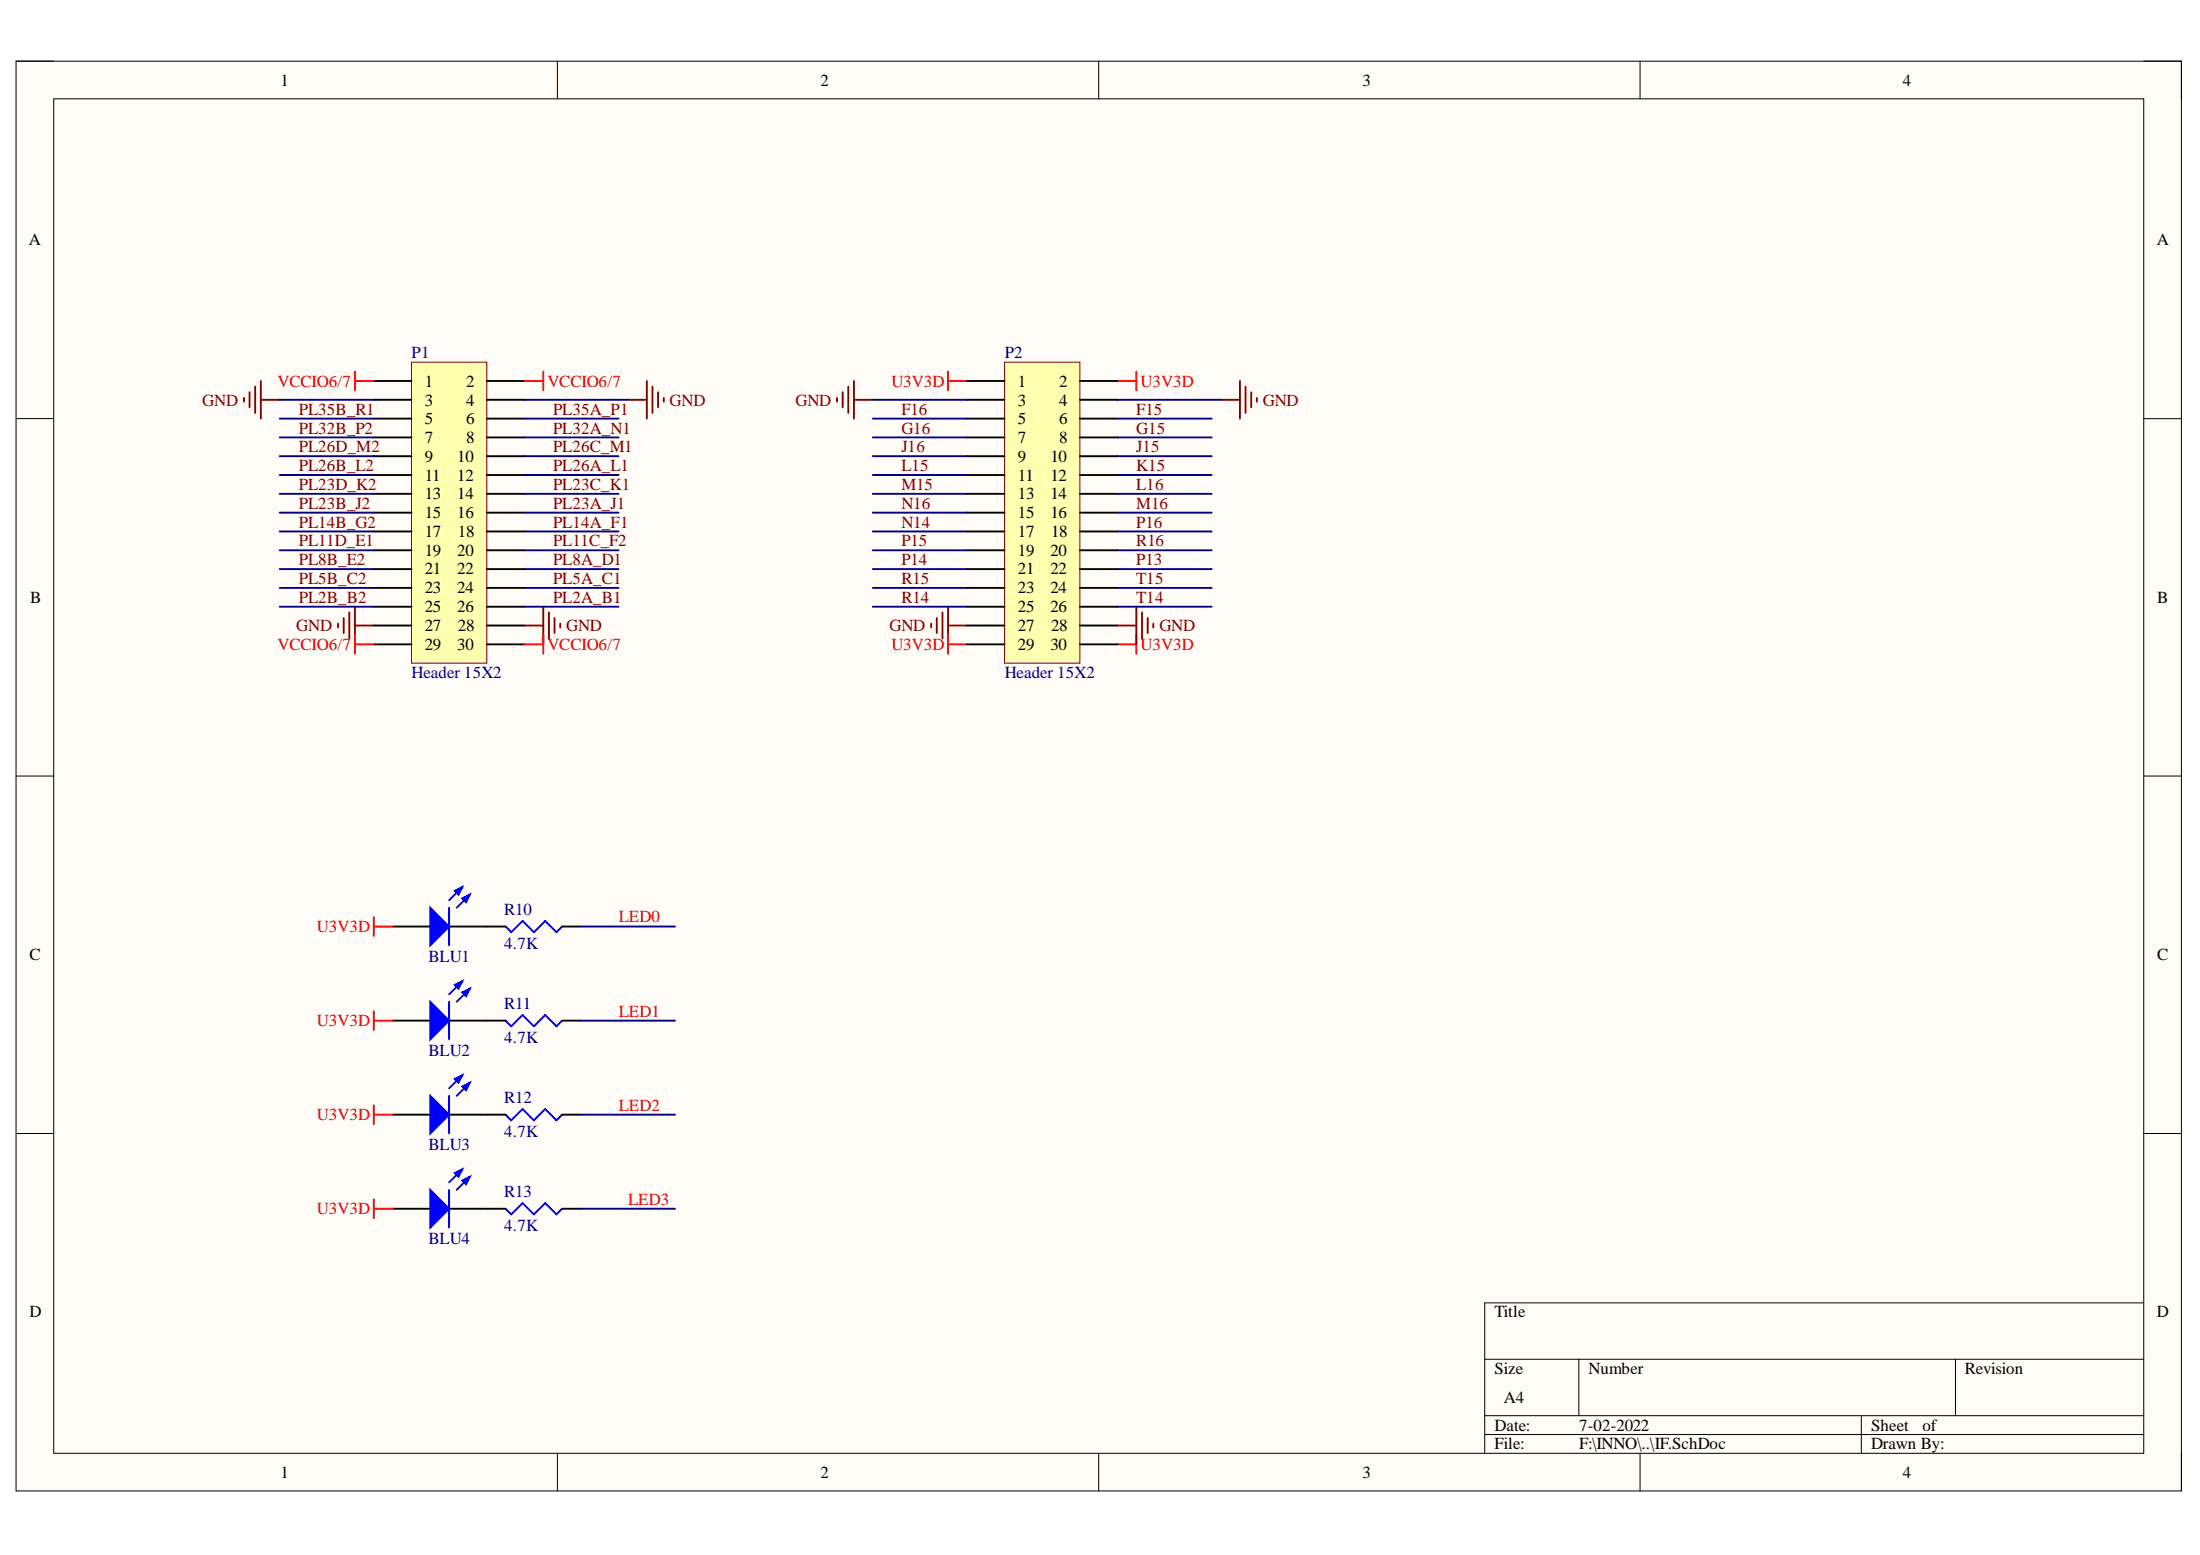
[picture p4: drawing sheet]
<svg xmlns="http://www.w3.org/2000/svg" width="297mm" height="210mm" viewBox="0 0 297 210" stroke-linecap="round" stroke-linejoin="round" font-family="sans-serif">
<path d="M2.2 8.3h292.3v193h-292.3z" fill-rule="evenodd" fill="#fffcf8"/>
<path d="M2.2 8.3h292.3v193h-292.3z" fill="none" stroke="#000" stroke-width=".14"/>
<path d="M7.3 13.3h282.1v182.9h-282.1z" fill-rule="evenodd" fill="#fffcf8"/>
<g fill="none" stroke="#000" stroke-width=".14">
<path d="M2.2 8.3h5.1M7.3 13.3h282.1v182.9h-282.1zM75.3 8.3v5M148.3 8.3v5M221.4 8.3v5M289.4 8.3h5.1v5M2.2 56.5h5.1M289.4 56.5h5.1M2.2 104.8h5.1M289.4 104.8h5.1M2.2 153h5.1M289.4 153h5.1"/>
<path d="M289.4 175.9h-88.9v20.3M75.3 196.2v5.1M148.3 196.2v5.1M200.5 183.5h88.9M200.5 191.1h88.9M200.5 193.6h88.9M213.2 183.5v7.6M221.4 196.2v5.1M251.3 191.1v5.1M264 183.5v7.6M294.5 196.2v5.1"/>
</g>
<g fill="none" stroke="#800000" stroke-width=".25">
<path d="M32.9 53.7v.5M33.7 52.9v2.1M34.5 52.2v3.5M35.2 51.4v5.1M35.2 54h2.6M84.8 54h2.5M87.3 51.4v5.1M88.1 52.2v3.5M88.9 52.9v2.1M89.6 53.7v.5M113 53.7v.5M113.8 52.9v2.1"/>
<path d="M114.5 52.2v3.5M115.3 54h2.5M115.3 51.4v5.1M164.9 54h2.5M167.4 51.4v5.1M168.2 52.2v3.5M168.9 52.9v2.1M169.7 53.7v.5M45.6 84.2v.5M46.4 83.4v2.1M47.2 82.7v3.5M47.9 84.4h2.6"/>
<path d="M47.9 81.9v5.1M70.8 84.4h2.6M73.4 81.9v5.1M74.1 82.7v3.5M74.9 83.4v2.1M75.6 84.2v.5M125.7 84.2v.5M126.5 83.4v2.1M127.2 82.7v3.5M128 81.9v5.1M128 84.4h2.6"/>
</g>
<path d="M128 50.2v2.5M128 51.4h2.6M150.9 51.4h2.5M153.4 50.2v2.5M128 85.7v2.5M128 87h2.6M150.9 87h2.5M153.4 85.7v2.5" fill="none" stroke="#f00" stroke-width=".25"/>
<path d="M53 125.1h5.1M60.6 125.1h5.1" fill="none" stroke="#000" stroke-width=".25"/>
<path d="M58.1 122.5l2.5 2.6-2.5 2.5z" fill="#00f"/>
<path d="M62.4 119.7l-1.8 1.8M58.1 122.5l2.5 2.6-2.5 2.5zM63.4 120.8l-1.7 1.7" fill="none" stroke="#00f" stroke-width=".25"/>
<path d="M62.4 121.3l1-.5-.5 1z" fill="#00f"/>
<path d="M62.4 121.3l1-.5-.5 1z" fill="none" stroke="#00f" stroke-width=".25"/>
<path d="M61.4 120.2l1-.5-.5 1.1z" fill="#00f"/>
<path d="M60.6 122.5v5.1M61.4 120.2l1-.5-.5 1.1zM68.3 125.1l.7 .7 1.6-1.5 1.5 1.5 1.5-1.5 1.5 1.5 .8-.7" fill="none" stroke="#00f" stroke-width=".25"/>
<path d="M53 137.8h5.1M60.6 137.8h5.1M65.7 125.1h2.6M75.9 125.1h2.5" fill="none" stroke="#000" stroke-width=".25"/>
<path d="M50.5 123.8v2.5M50.5 125.1h2.5" fill="none" stroke="#f00" stroke-width=".25"/>
<path d="M58.1 135.2l2.5 2.6-2.5 2.5z" fill="#00f"/>
<path d="M58.1 135.2l2.5 2.6-2.5 2.5zM62.4 132.4l-1.8 1.8M63.4 133.5l-1.7 1.7" fill="none" stroke="#00f" stroke-width=".25"/>
<path d="M62.4 134l1-.5-.5 1z" fill="#00f"/>
<path d="M62.4 134l1-.5-.5 1z" fill="none" stroke="#00f" stroke-width=".25"/>
<path d="M61.4 132.9l1-.5-.5 1.1z" fill="#00f"/>
<path d="M60.6 135.2v5.1M61.4 132.9l1-.5-.5 1.1zM68.3 137.8l.7 .7 1.6-1.5 1.5 1.5 1.5-1.5 1.5 1.5 .8-.7" fill="none" stroke="#00f" stroke-width=".25"/>
<path d="M65.7 137.8h2.6M75.9 137.8h2.5M53 150.5h5.1M60.6 150.5h5.1" fill="none" stroke="#000" stroke-width=".25"/>
<path d="M50.5 136.5v2.5M50.5 137.8h2.5" fill="none" stroke="#f00" stroke-width=".25"/>
<path d="M58.1 147.9l2.5 2.6-2.5 2.5z" fill="#00f"/>
<path d="M58.1 147.9l2.5 2.6-2.5 2.5zM62.4 145.1l-1.8 1.8M63.4 146.2l-1.7 1.7" fill="none" stroke="#00f" stroke-width=".25"/>
<path d="M62.4 146.7l1-.5-.5 1z" fill="#00f"/>
<path d="M62.4 146.7l1-.5-.5 1z" fill="none" stroke="#00f" stroke-width=".25"/>
<path d="M61.4 145.6l1-.5-.5 1.1z" fill="#00f"/>
<path d="M60.6 147.9v5.1M61.4 145.6l1-.5-.5 1.1zM68.3 150.5l.7 .7 1.6-1.5 1.5 1.5 1.5-1.5 1.5 1.5 .8-.7" fill="none" stroke="#00f" stroke-width=".25"/>
<path d="M65.7 150.5h2.6M75.9 150.5h2.5M53 163.2h5.1M60.6 163.2h5.1" fill="none" stroke="#000" stroke-width=".25"/>
<path d="M50.5 149.2v2.5M50.5 150.5h2.5" fill="none" stroke="#f00" stroke-width=".25"/>
<path d="M58.1 160.6l2.5 2.6-2.5 2.5z" fill="#00f"/>
<path d="M62.4 157.8l-1.8 1.8M63.4 158.9l-1.7 1.7M58.1 160.6l2.5 2.6-2.5 2.5z" fill="none" stroke="#00f" stroke-width=".25"/>
<path d="M62.4 159.4l1-.5-.5 1z" fill="#00f"/>
<path d="M62.4 159.4l1-.5-.5 1z" fill="none" stroke="#00f" stroke-width=".25"/>
<path d="M61.4 158.3l1-.5-.5 1.1z" fill="#00f"/>
<path d="M61.4 158.3l1-.5-.5 1.1zM60.6 160.6v5.1M68.3 163.2l.7 .7 1.6-1.5 1.5 1.5 1.5-1.5 1.5 1.5 .8-.7" fill="none" stroke="#00f" stroke-width=".25"/>
<path d="M65.7 163.2h2.6M75.9 163.2h2.5" fill="none" stroke="#000" stroke-width=".25"/>
<path d="M50.5 161.9v2.5M50.5 163.2h2.5" fill="none" stroke="#f00" stroke-width=".25"/>
<path d="M55.6 48.9h10.1v40.6h-10.1z" fill-rule="evenodd" fill="#ffffb0"/>
<path d="M55.6 48.9h10.1v40.6h-10.1z" fill="none" stroke="#800000" stroke-width=".14"/>
<g fill="none" stroke="#000" stroke-width=".25">
<path d="M50.5 51.4h5.1M50.5 54h5.1M50.5 56.5h5.1M50.5 59h5.1M65.7 51.4h5.1M65.7 54h5.1M65.7 56.5h5.1M65.7 59h5.1M50.5 61.6h5.1M50.5 64.1h5.1M50.5 66.7h5.1M50.5 69.2h5.1"/>
<path d="M50.5 71.7h5.1M50.5 74.3h5.1M50.5 76.8h5.1M50.5 79.4h5.1M65.7 61.6h5.1M65.7 64.1h5.1M65.7 66.7h5.1M65.7 69.2h5.1M65.7 71.7h5.1M65.7 74.3h5.1M65.7 76.8h5.1M65.7 79.4h5.1"/>
<path d="M50.5 81.9h5.1M50.5 84.4h5.1M50.5 87h5.1M65.7 81.9h5.1M65.7 84.4h5.1M65.7 87h5.1"/>
</g>
<path d="M135.6 48.9h10.2v40.6h-10.2z" fill-rule="evenodd" fill="#ffffb0"/>
<path d="M135.6 48.9h10.2v40.6h-10.2z" fill="none" stroke="#800000" stroke-width=".14"/>
<g fill="none" stroke="#000" stroke-width=".25">
<path d="M130.6 51.4h5M130.6 54h5M130.6 56.5h5M130.6 59h5M145.8 51.4h5.1M145.8 54h5.1M145.8 56.5h5.1M145.8 59h5.1M130.6 61.6h5M130.6 64.1h5M130.6 66.7h5M130.6 69.2h5"/>
<path d="M130.6 71.7h5M130.6 74.3h5M130.6 76.8h5M130.6 79.4h5M145.8 61.6h5.1M145.8 64.1h5.1M145.8 66.7h5.1M145.8 69.2h5.1M145.8 71.7h5.1M145.8 74.3h5.1M145.8 76.8h5.1M145.8 79.4h5.1"/>
<path d="M130.6 81.9h5M130.6 84.4h5M130.6 87h5M145.8 81.9h5.1M145.8 84.4h5.1M145.8 87h5.1"/>
</g>
<path d="M150.9 84.4h2.5M153.4 81.9v5.1M154.2 82.7v3.5M155 83.4v2.1M155.7 84.2v.5" fill="none" stroke="#800000" stroke-width=".25"/>
<path d="M47.9 50.2v2.5M47.9 51.4h2.6M70.8 51.4h2.6M73.4 50.2v2.5M47.9 85.7v2.5M47.9 87h2.6M70.8 87h2.6M73.4 85.7v2.5" fill="none" stroke="#f00" stroke-width=".25"/>
<g fill="none" stroke="#000080" stroke-width=".25">
<path d="M37.8 56.5h12.7M37.8 59h12.7M37.8 54h12.7M70.8 56.5h12.7M70.8 59h12.7M70.8 54h14M117.8 56.5h12.8M117.8 59h12.8M117.8 54h12.8M150.9 56.5h12.7M150.9 59h12.7M150.9 54h14"/>
<path d="M37.8 79.4h12.7M37.8 76.8h12.7M37.8 74.3h12.7M37.8 71.7h12.7M37.8 69.2h12.7M37.8 66.7h12.7M37.8 64.1h12.7M37.8 61.6h12.7M70.8 79.4h12.7M70.8 76.8h12.7M70.8 74.3h12.7M70.8 71.7h12.7"/>
<path d="M70.8 69.2h12.7M70.8 66.7h12.7M70.8 64.1h12.7M70.8 61.6h12.7M117.8 79.4h12.8M117.8 76.8h12.8M117.8 74.3h12.8M117.8 71.7h12.8M117.8 69.2h12.8M117.8 66.7h12.8M117.8 64.1h12.8M117.8 61.6h12.8"/>
<path d="M150.9 79.4h12.7M150.9 76.8h12.7M150.9 74.3h12.7M150.9 71.7h12.7M150.9 69.2h12.7M150.9 66.7h12.7M150.9 64.1h12.7M150.9 61.6h12.7M37.8 81.9h12.7M70.8 81.9h12.7M117.8 81.9h12.8M150.9 81.9h12.7"/>
<path d="M78.4 137.8h12.7M78.4 125.1h12.7M78.4 150.5h12.7M78.4 163.2h12.7"/>
</g>
<g font-size="2.3">
<text x="37.9" y="11.6">1</text>
<text x="110.8" y="11.6">2</text>
<text x="183.9" y="11.6">3</text>
<text x="256.9" y="11.6">4</text>
<text x="3.9" y="33.1">A</text>
<text x="291.2" y="33.1">A</text>
<text x="57.3" y="52.2">1</text>
<text x="62.9" y="52.2">2</text>
<text x="137.4" y="52.2">1</text>
<text x="143" y="52.2">2</text>
<text x="57.3" y="54.7">3</text>
<text x="57.3" y="57.3">5</text>
<text x="57.3" y="59.8">7</text>
<text x="62.9" y="54.7">4</text>
<text x="62.9" y="57.3">6</text>
<text x="62.9" y="59.8">8</text>
<text x="137.4" y="54.7">3</text>
<text x="137.4" y="57.3">5</text>
<text x="137.4" y="59.8">7</text>
<text x="143" y="54.7">4</text>
<text x="143" y="57.3">6</text>
<text x="143" y="59.8">8</text>
<text x="57.3" y="62.3">9</text>
<text x="57.3" y="64.9">11</text>
<text x="61.7" y="62.3">10</text>
<text x="61.7" y="64.9">12</text>
<text x="137.4" y="62.3">9</text>
<text x="137.4" y="64.9">11</text>
<text x="141.8" y="62.3">10</text>
<text x="141.8" y="64.9">12</text>
<text x="57.3" y="67.4">13</text>
<text x="57.3" y="69.9">15</text>
<text x="61.7" y="67.4">14</text>
<text x="61.7" y="69.9">16</text>
<text x="137.4" y="67.4">13</text>
<text x="137.4" y="69.9">15</text>
<text x="141.8" y="67.4">14</text>
<text x="141.8" y="69.9">16</text>
<text x="57.3" y="72.5">17</text>
<text x="57.3" y="75">19</text>
<text x="57.3" y="77.5">21</text>
<text x="61.7" y="75">20</text>
<text x="61.7" y="77.5">22</text>
<text x="61.8" y="72.5">18</text>
<text x="137.4" y="72.5">17</text>
<text x="137.4" y="75">19</text>
<text x="137.4" y="77.5">21</text>
<text x="141.8" y="75">20</text>
<text x="141.8" y="77.5">22</text>
<text x="141.9" y="72.5">18</text>
<text x="4.1" y="81.4">B</text>
<text x="57.3" y="80.1">23</text>
<text x="57.3" y="82.6">25</text>
<text x="61.7" y="80.1">24</text>
<text x="61.7" y="82.6">26</text>
<text x="137.4" y="80.1">23</text>
<text x="137.4" y="82.6">25</text>
<text x="141.8" y="80.1">24</text>
<text x="141.8" y="82.6">26</text>
<text x="291.3" y="81.4">B</text>
<text x="57.3" y="85.2">27</text>
<text x="57.3" y="87.7">29</text>
<text x="61.7" y="87.7">30</text>
<text x="61.8" y="85.2">28</text>
<text x="137.4" y="85.2">27</text>
<text x="137.4" y="87.7">29</text>
<text x="141.8" y="87.7">30</text>
<text x="141.9" y="85.2">28</text>
<text x="4" y="129.6">C</text>
<text x="291.3" y="129.6">C</text>
<text x="4" y="177.8">D</text>
<text x="201.8" y="177.8">Title</text>
<text x="291.2" y="177.8">D</text>
<text x="201.8" y="185.5">Size</text>
<text x="214.5" y="185.5">Number</text>
<text x="265.3" y="185.5">Revision</text>
<text x="203.1" y="189.3">A4</text>
<text x="201.8" y="193.1">Date:</text>
<text x="201.8" y="195.7">File:</text>
<text x="213.2" y="193.1">7-02-2022</text>
<text x="213.2" y="195.7">F:\INNO\..\IF.SchDoc</text>
<text x="252.6" y="193.1">Sheet</text>
<text x="252.6" y="195.7">Drawn By:</text>
<text x="259.6" y="193.1">of</text>
<text x="37.9" y="199.5">1</text>
<text x="110.8" y="199.5">2</text>
<text x="183.9" y="199.5">3</text>
<text x="256.9" y="199.5">4</text>
</g>
<g font-size="2.3" fill="#f00">
<text x="37.5" y="52.2">VCCIO6/7</text>
<text x="73.9" y="52.2">VCCIO6/7</text>
<text x="120.3" y="52.2">U3V3D</text>
<text x="154" y="52.2">U3V3D</text>
<text x="37.5" y="87.7">VCCIO6/7</text>
<text x="73.9" y="87.7">VCCIO6/7</text>
<text x="120.3" y="87.7">U3V3D</text>
<text x="154" y="87.7">U3V3D</text>
<text x="42.8" y="125.8">U3V3D</text>
<text x="83.6" y="124.5">LED0</text>
<text x="83.6" y="137.3">LED1</text>
<text x="42.8" y="138.5">U3V3D</text>
<text x="83.6" y="150">LED2</text>
<text x="42.8" y="151.2">U3V3D</text>
<text x="42.8" y="163.9">U3V3D</text>
<text x="84.8" y="162.6">LED3</text>
</g>
<g font-size="2.3" fill="#000080">
<text x="55.6" y="48.3">P1</text>
<text x="135.7" y="48.3">P2</text>
<text x="55.6" y="91.5">Header 15X2</text>
<text x="135.7" y="91.5">Header 15X2</text>
<text x="68.1" y="123.5">R10</text>
<text x="57.8" y="129.8">BLU1</text>
<text x="68.1" y="128.1">4.7K</text>
<text x="68.1" y="136.3">R11</text>
<text x="57.8" y="142.6">BLU2</text>
<text x="68.1" y="140.8">4.7K</text>
<text x="68.1" y="148.9">R12</text>
<text x="57.8" y="155.3">BLU3</text>
<text x="68.1" y="153.5">4.7K</text>
<text x="68.1" y="161.6">R13</text>
<text x="57.8" y="167.9">BLU4</text>
<text x="68.1" y="166.2">4.7K</text>
</g>
<g font-size="2.3" fill="#800000">
<text x="27.3" y="54.7">GND</text>
<text x="40.3" y="58.5">PL32B_P2</text>
<text x="40.3" y="56">PL35B_R1</text>
<text x="74.7" y="58.5">PL32A_N1</text>
<text x="74.7" y="56">PL35A_P1</text>
<text x="90.4" y="54.7">GND</text>
<text x="107.4" y="54.7">GND</text>
<text x="121.7" y="56">F16</text>
<text x="121.7" y="58.5">G16</text>
<text x="153.4" y="56">F15</text>
<text x="153.4" y="58.5">G15</text>
<text x="170.5" y="54.7">GND</text>
<text x="40.3" y="63.6">PL26B_L2</text>
<text x="40.3" y="61.1">PL26D_M2</text>
<text x="74.7" y="63.6">PL26A_L1</text>
<text x="74.7" y="61.1">PL26C_M1</text>
<text x="121.7" y="63.6">L15</text>
<text x="121.7" y="61.1">J16</text>
<text x="153.4" y="63.6">K15</text>
<text x="153.4" y="61.1">J15</text>
<text x="40.3" y="68.7">PL23B_J2</text>
<text x="40.3" y="66.1">PL23D_K2</text>
<text x="40.3" y="71.2">PL14B_G2</text>
<text x="74.7" y="68.7">PL23A_J1</text>
<text x="74.7" y="66.1">PL23C_K1</text>
<text x="74.7" y="71.2">PL14A_F1</text>
<text x="121.7" y="68.7">N16</text>
<text x="121.7" y="71.2">N14</text>
<text x="121.7" y="66.1">M15</text>
<text x="153.4" y="71.2">P16</text>
<text x="153.4" y="68.7">M16</text>
<text x="153.4" y="66.1">L16</text>
<text x="40.3" y="76.3">PL8B_E2</text>
<text x="40.3" y="73.7">PL11D_E1</text>
<text x="74.7" y="76.3">PL8A_D1</text>
<text x="74.7" y="73.7">PL11C_F2</text>
<text x="121.7" y="76.3">P14</text>
<text x="121.7" y="73.7">P15</text>
<text x="153.4" y="76.3">P13</text>
<text x="153.4" y="73.7">R16</text>
<text x="40.3" y="78.8">PL5B_C2</text>
<text x="40.3" y="81.4">PL2B_B2</text>
<text x="74.7" y="78.8">PL5A_C1</text>
<text x="74.7" y="81.4">PL2A_B1</text>
<text x="121.7" y="81.4">R14</text>
<text x="121.7" y="78.8">R15</text>
<text x="153.4" y="81.4">T14</text>
<text x="153.4" y="78.8">T15</text>
<text x="40" y="85.2">GND</text>
<text x="76.5" y="85.2">GND</text>
<text x="120.1" y="85.2">GND</text>
<text x="156.5" y="85.2">GND</text>
</g>
</svg>
